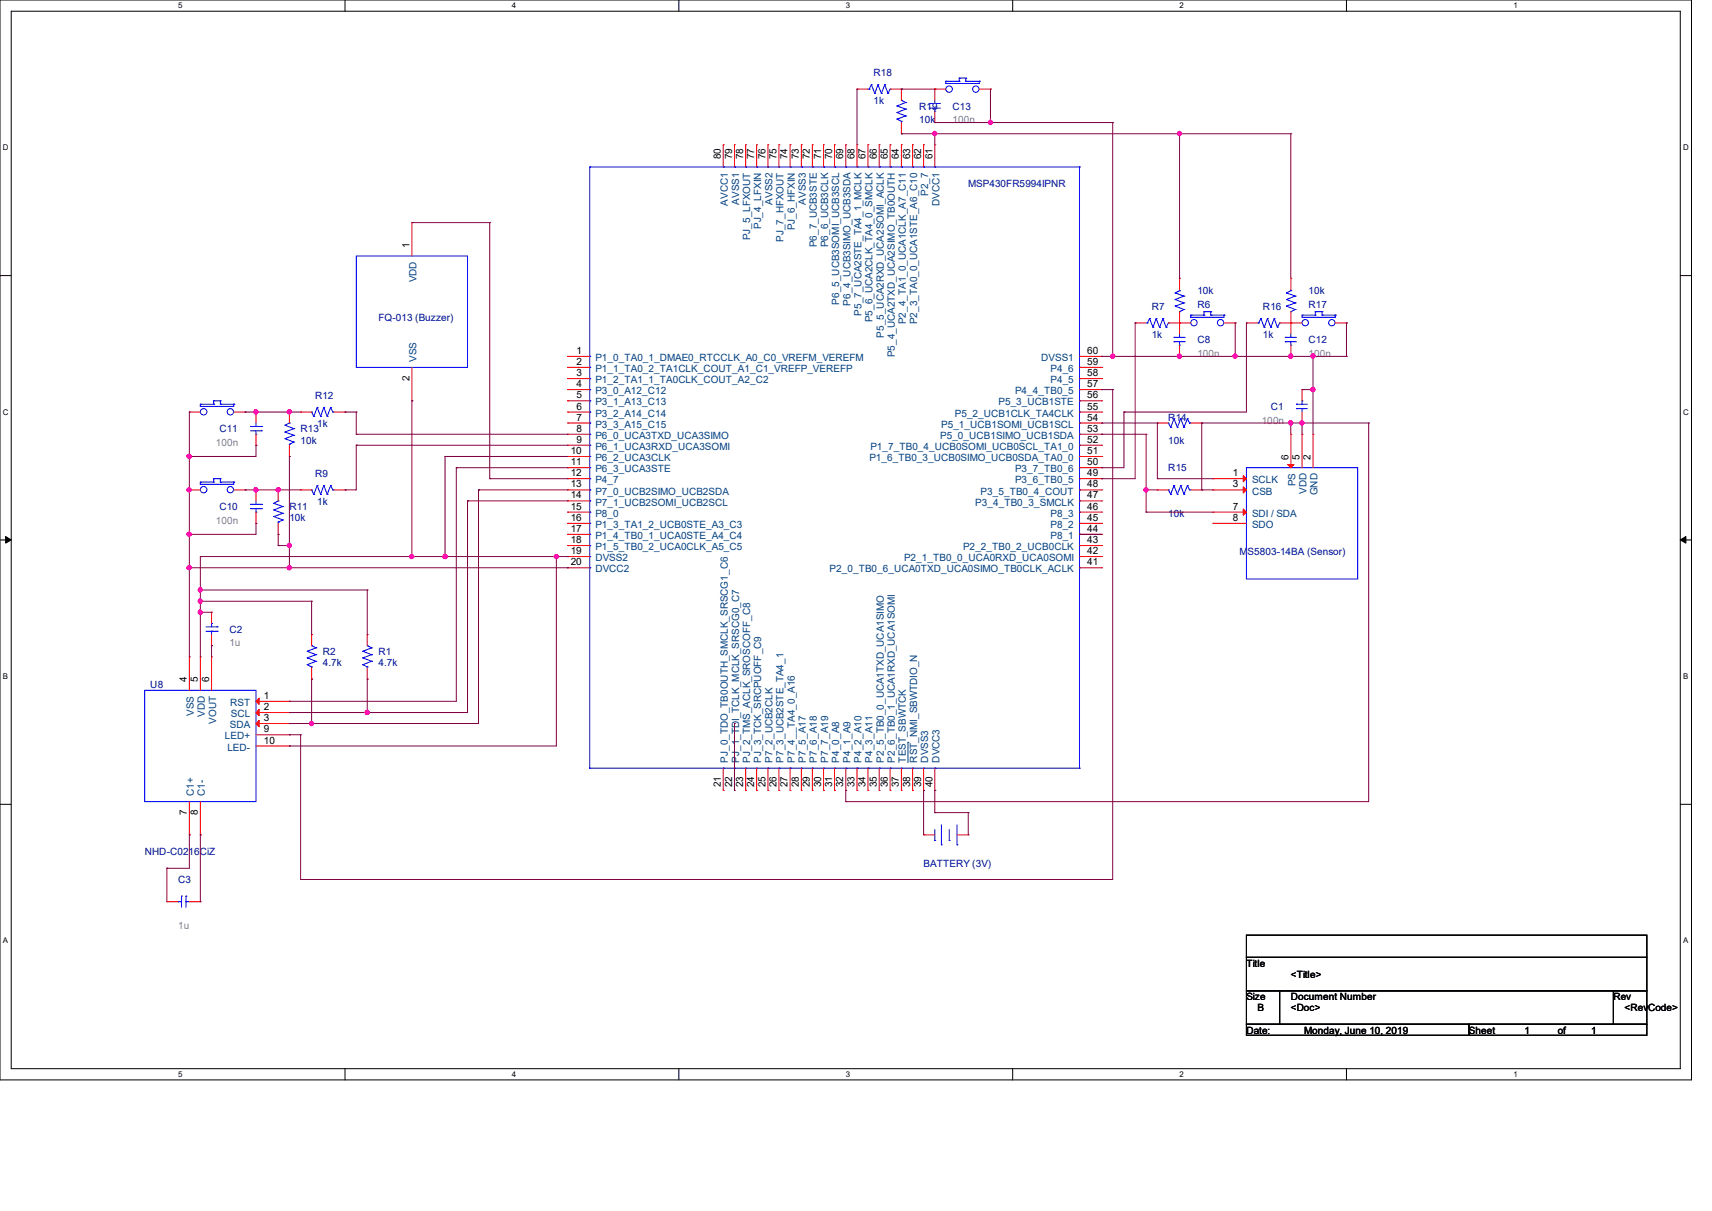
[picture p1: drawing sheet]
<svg xmlns="http://www.w3.org/2000/svg" width="297mm" height="210mm" viewBox="0 0 297 210" stroke-linecap="round" stroke-linejoin="round" font-family="sans-serif">
<path d="M0 0h293.5v187.3h-293.5zM1.9 1.9h289.6v183.4h-289.6z" fill="none" stroke="#000" stroke-width=".17"/>
<g fill="#fff">
<path d="M30.9 .2h.8v1.5h-.8z"/>
<path d="M30.9 185.5h.8v1.6h-.8z"/>
</g>
<path d="M59.9 0v1.9M59.9 185.3v2" fill="none" stroke="#000" stroke-width=".17"/>
<g fill="#fff">
<path d="M88.8 .2h.8v1.5h-.8z"/>
<path d="M88.8 185.5h.8v1.6h-.8z"/>
</g>
<path d="M117.8 0v1.9M117.8 185.3v2" fill="none" stroke="#000" stroke-width=".17"/>
<g fill="#fff">
<path d="M146.7 .2h.8v1.5h-.8z"/>
<path d="M146.7 185.5h.8v1.6h-.8z"/>
</g>
<path d="M175.7 0v1.9M175.7 185.3v2" fill="none" stroke="#000" stroke-width=".17"/>
<g fill="#fff">
<path d="M204.6 .2h.8v1.5h-.8z"/>
<path d="M204.6 185.5h.8v1.6h-.8z"/>
</g>
<path d="M233.6 0v1.9M233.6 185.3v2" fill="none" stroke="#000" stroke-width=".17"/>
<g fill="#fff">
<path d="M262.6 .2h.7v1.5h-.7z"/>
<path d="M262.6 185.5h.7v1.6h-.7z"/>
<path d="M.5 24.8h1v1.6h-1z"/>
<path d="M292 24.8h1v1.6h-1z"/>
<path d="M.5 70.7h1v1.5h-1z"/>
<path d="M292 70.7h1v1.5h-1z"/>
</g>
<path d="M0 47.8h1.9M291.5 47.8h2" fill="none" stroke="#000" stroke-width=".17"/>
<g fill="#fff">
<path d="M.5 116.5h.9v1.6h-.9z"/>
<path d="M292 116.5h.9v1.6h-.9z"/>
</g>
<path d="M0 93.6h1.9M291.5 93.6h2" fill="none" stroke="#000" stroke-width=".17"/>
<path d="M1 93l.9 .6-.9 .6zM291.5 93.6l1-.6v1.2z" fill="#000" stroke="#000" stroke-width=".17"/>
<g fill="#fff">
<path d="M.5 162.4h.9v1.5h-.9z"/>
<path d="M292 162.4h.9v1.5h-.9z"/>
</g>
<path d="M0 139.5h1.9M291.5 139.5h2M216.2 162.2h69.5v3.8h-69.5zM216.2 166h69.5v5.8h-69.5zM216.2 171.8h5.8v5.8h-5.8zM216.2 177.6h38.6v1.9h-38.6zM222 171.8h57.9v5.8h-57.9zM254.8 177.6h30.9v1.9h-30.9zM279.9 171.8h5.8v5.8h-5.8z" fill="none" stroke="#000" stroke-width=".17"/>
<g fill="none" stroke="#00f" stroke-width=".17">
<path d="M150.6 15.5h.2M150.8 15.5h.1M151.2 14.7h.1M151.2 14.7l-.4 .8M151.2 14.7l.6 1.5M151.8 16.2h.1M152.3 14.7h.1M152.3 14.7l-.5 1.5M152.3 14.7l.6 1.5M152.9 16.2h.1M153.5 14.7h.1M153.5 14.7l-.6 1.5"/>
<path d="M153.5 14.7l.6 1.5M154.1 16.2h.1M154.4 15.5h.1M154.4 15.5l-.3 .7M155.6 19.5h.1M155.6 18.4h.1M155.6 19.5l1.5 .6M155.6 18.4l1.5 .5M156.4 17.4h.1M156.4 17.4l.7 .4M157.1 18.9h.1M157.1 17.8h.1"/>
<path d="M157.1 18.9l-1.5 .6M157.1 17.8l-1.5 .6M161.2 17.9h.1M161.2 18.8h.1M161.2 17.9h2M161.2 18.8h2M162.2 19.3h.1M162.2 17.9h.1M162.2 17.4v.5M162.2 18.8v.5M164.1 14.5h.1M164.1 14.1h.1"/>
<path d="M164.1 14.1v.4M164.1 14.1h2.3M166.4 14.1h.1M166.4 13.5h.1M166.4 13.5v.6M166.4 13.5h1.2M167.6 13.5h.1M167.6 14.1h.1M167.6 14.1h2.3M167.6 13.5v.6M169.9 14.1h.1M169.9 14.1v.4h-5.8"/>
<path d="M102.3 29h.1M102.3 29h85M102.3 29v104.2M125.5 29h.1M127.4 29h.1M129.4 29h.1M131.3 29h.1M133.2 29h.1M135.1 29h.1M137.1 29h.1M139 29h.1M140.9 29h.1"/>
<path d="M142.9 29h.1M144.8 29h.1M146.7 29h.1M148.7 29h.1M150.6 29h.1M152.5 29h.1M154.4 29h.1M155.6 20.7h.1M155.6 20.7l.8 .3M156.4 29h.1M156.4 21h.1M156.4 21v.3"/>
<path d="M157.1 20.1h.1M157.1 20.1l-1.5 .6M158.3 29h.1M160.2 29h.1M162.2 29h.1M187.3 29h.1M187.3 29v104.2M61.8 44.4h19.3v19.3h-19.3zM198.8 56h.3M199.1 56h.1M199.4 55.2h.1M199.4 55.2l-.3 .8"/>
<path d="M199.4 55.2l.6 1.6M200 56.8h.1M200.6 55.2h.1M200.6 55.2l-.6 1.6M200.6 55.2l.6 1.6M201.2 56.8h.1M201.8 55.2h.1M201.8 55.2l-.6 1.6M201.8 55.2l.5 1.6M202.3 56.8h.1M202.7 56h.1M202.7 56l-.4 .8"/>
<path d="M203.7 58.5h.1M203.7 59.3h.1M203.7 58.5h1.9M203.7 59.3h1.9M203.9 50.8h.1M203.9 51.9h.1M203.9 53.1h.1M203.9 50.8l1.5 .6M203.9 51.9l1.5 .6M203.9 53.1l1.5 .6M204.6 54.1h.1M204.6 50.4h.1"/>
<path d="M204.6 59.9h.1M204.6 58.5h.1M204.6 50.4l-.7 .4M204.6 50.2v.2M204.6 57.9v.6M204.6 59.3v.6M205.4 51.4h.1M205.4 52.5h.1M205.4 53.7h.1M205.4 51.4l-1.5 .5M205.4 52.5l-1.5 .6M205.4 53.7l-.8 .4"/>
<path d="M206.6 55h.1M206.6 54.7h.1M206.6 54.7h2.3M206.6 54.7v.3M208.9 54.7h.1M208.9 54.1h.1M208.9 54.1h1.2M208.9 54.1v.6M210.1 54.1h.1M210.1 54.7h.1M210.1 54.7h2.2M210.1 54.1v.6"/>
<path d="M212.3 54.7h.1M212.3 54.7v.3h-5.7M218.1 56h.3M218.4 56h.1M218.7 55.2h.1M218.7 55.2l-.3 .8M218.7 55.2l.6 1.6M219.3 56.8h.1M219.9 55.2h.1M219.9 55.2l-.6 1.6M219.9 55.2l.6 1.6M220.5 56.8h.1"/>
<path d="M221.1 55.2h.1M221.1 55.2l-.6 1.6M221.1 55.2l.5 1.6M221.6 56.8h.1M222 56h.1M222 56l-.4 .8M223 58.5h.1M223 59.3h.1M223 58.5h1.9M223 59.3h1.9M223.2 50.8h.1M223.2 51.9h.1"/>
<path d="M223.2 53.1h.1M223.2 50.8l1.5 .6M223.2 51.9l1.5 .6M223.2 53.1l1.5 .6M223.9 59.9h.1M223.9 58.5h.1M223.9 54.1h.1M223.9 50.4h.1M223.9 50.2v.2M223.9 57.9v.6M223.9 59.3v.6M223.9 50.4l-.7 .4"/>
<path d="M224.7 51.4h.1M224.7 52.5h.1M224.7 53.7h.1M224.7 51.4l-1.5 .5M224.7 52.5l-1.5 .6M224.7 53.7l-.8 .4M225.9 55h.1M225.9 54.7h.1M225.9 54.7v.3M225.9 54.7h2.3M228.2 54.7h.1M228.2 54.1h.1"/>
<path d="M228.2 54.1v.6M228.2 54.1h1.2M229.4 54.1h.1M229.4 54.7h.1M229.4 54.7h2.2M229.4 54.1v.6M231.6 54.7h.1M231.6 54.7v.3h-5.7M34.8 70.5h.1M34.8 70.1h.1M34.8 70.1h2.3M34.8 70.1v.4"/>
<path d="M37.1 70.1h.1M37.1 69.5h.1M37.1 69.5v.6M37.1 69.5h1.1M38.2 69.5h.1M38.2 70.1h.1M38.2 70.1h2.4M38.2 69.5v.6M40.6 70.1h.1M40.6 70.1v.4h-5.8M43.4 74h2M43.4 74.7h2"/>
<path d="M44.4 75.3h.1M44.4 74h.1M44.4 73.4v.6M44.4 74.7v.6M45.4 74h.1M45.4 74.7h.1M49.4 76.1h.1M49.4 74.9h.1M49.4 73.7h.1M49.4 76.1l1.6 .6M49.4 74.9l1.6 .6M49.4 73.7l1.6 .6"/>
<path d="M50.2 73.4h.1M50.2 77h.1M50.2 73.4l-.8 .3M50.2 77v.2M51 76.7h.1M51 75.5h.1M51 74.3h.1M51 76.7l-.8 .3M51 75.5l-1.6 .6M51 74.3l-1.6 .6M54.1 71.5h.1M54.1 71.5l.3 .7"/>
<path d="M54.4 72.2h.1M55 70.7h.1M55 70.7l.6 1.5M55 70.7l-.6 1.5M55.6 72.2h.1M56.2 70.7h.1M56.2 70.7l.6 1.5M56.2 70.7l-.6 1.5M56.8 72.2h.1M57.4 70.7h.1M57.4 70.7l.3 .8M57.4 70.7l-.6 1.5"/>
<path d="M57.7 71.5h.1M57.7 71.5h.2M102.3 61.8h.1M102.3 63.7h.1M102.3 65.7h.1M102.3 67.6h.1M102.3 69.5h.1M102.3 71.5h.1M102.3 73.4h.1M102.3 75.3h.1M102.3 77.2h.1M102.3 79.2h.1"/>
<path d="M187.3 61.8h.1M187.3 63.7h.1M187.3 65.7h.1M187.3 67.6h.1M187.3 69.5h.1M187.3 71.5h.1M187.3 73.4h.1M187.3 75.3h.1M187.3 77.2h.1M187.3 79.2h.1M202.7 73.4h.1M202.7 73.4l.4 .7"/>
<path d="M203.1 74.1h.1M203.7 72.6h.1M203.7 72.6l.6 1.5M203.7 72.6l-.6 1.5M204.3 74.1h.1M204.9 72.6h.1M204.9 72.6l.5 1.5M204.9 72.6l-.6 1.5M205.4 74.1h.1M206 72.6h.1M206 72.6l.4 .8M206 72.6l-.6 1.5"/>
<path d="M206.4 73.4h.1M206.4 73.4h.2M224.9 70.9h.1M224.9 70.1h.1M224.9 70.9h1.9M224.9 70.1h1.9M225.9 69.5h.1M225.9 70.9h.1M225.9 69.5v.6M225.9 70.9v.6M34.8 84h.1M34.8 83.6h.1"/>
<path d="M34.8 83.6v.4M34.8 83.6h2.3M37.1 83.6h.1M37.1 83h.1M37.1 83v.6M37.1 83h1.1M38.2 83h.1M38.2 83.6h.1M38.2 83.6h2.4M38.2 83v.6M40.6 83.6h.1M40.6 83.6v.4h-5.8"/>
<path d="M43.4 87.5h2M43.4 88.2h2M44.4 88.8h.1M44.4 87.5h.1M44.4 86.9v.6M44.4 88.2v.6M45.4 87.5h.1M45.4 88.2h.1M47.5 89.6h.1M47.5 88.4h.1M47.5 87.3h.1M47.5 89.6l1.6 .6"/>
<path d="M47.5 88.4l1.6 .6M47.5 87.3l1.6 .5M48.3 86.9h.1M48.3 90.6h.1M48.3 86.9l-.8 .4M48.3 90.6v.2M49.1 90.2h.1M49.1 89h.1M49.1 87.8h.1M49.1 90.2l-.8 .4M49.1 89l-1.6 .6M49.1 87.8l-1.6 .6"/>
<path d="M54.1 85h.1M54.1 85l.3 .7M54.4 85.7h.1M55 84.2h.1M55 84.2l.6 1.5M55 84.2l-.6 1.5M55.6 85.7h.1M56.2 84.2h.1M56.2 84.2l.6 1.5M56.2 84.2l-.6 1.5M56.8 85.7h.1M57.4 84.2h.1"/>
<path d="M57.4 84.2l.3 .8M57.4 84.2l-.6 1.5M57.7 85h.1M57.7 85h.2M102.3 81.1h.1M102.3 83h.1M102.3 85h.1M102.3 86.9h.1M102.3 88.8h.1M102.3 90.8h.1M102.3 92.7h.1M102.3 94.6h.1"/>
<path d="M102.3 96.5h.1M102.3 98.5h.1M187.3 81.1h.1M187.3 83h.1M187.3 85h.1M187.3 86.9h.1M187.3 88.8h.1M187.3 90.8h.1M187.3 92.7h.1M187.3 94.6h.1M187.3 96.5h.1M187.3 98.5h.1"/>
<path d="M202.7 85h.1M202.7 85l.4 .7M203.1 85.7h.1M203.7 84.2h.1M203.7 84.2l.6 1.5M203.7 84.2l-.6 1.5M204.3 85.7h.1M204.9 84.2h.1M204.9 84.2l.5 1.5M204.9 84.2l-.6 1.5M205.4 85.7h.1M206 84.2h.1"/>
<path d="M206 84.2l.4 .8M206 84.2l-.6 1.5M206.4 85h.1M206.4 85h.2M216.2 81.1h19.3v19.3h-19.3zM25.1 119.7h19.3v19.3h-19.3zM35.7 109.5h2M35.7 108.7h2M36.7 108.1h.1M36.7 109.5h.1M36.7 108.1v.6M36.7 109.5v.6"/>
<path d="M37.7 109.5h.1M37.7 108.7h.1M53.3 115.3h.1M53.3 114.1h.1M53.3 112.9h.1M53.3 115.3l.8 .4M53.3 114.1l1.5 .6M53.3 112.9l1.5 .6M54.1 112h.1M54.1 115.7h.1M54.1 112l.7 .4M54.1 115.7v.1"/>
<path d="M54.8 114.7h.1M54.8 113.5h.1M54.8 112.4h.1M54.8 114.7l-1.5 .6M54.8 113.5l-1.5 .6M54.8 112.4l-1.5 .5M62.9 115.3h.1M62.9 114.1h.1M62.9 112.9h.1M62.9 115.3l.8 .4M62.9 114.1l1.6 .6M62.9 112.9l1.6 .6"/>
<path d="M63.7 112h.1M63.7 115.7h.1M63.7 112l.8 .4M63.7 115.7v.1M64.5 114.7h.1M64.5 113.5h.1M64.5 112.4h.1M64.5 114.7l-1.6 .6M64.5 113.5l-1.6 .6M64.5 112.4l-1.6 .5M102.3 133.2h.1M102.3 133.2h85"/>
<path d="M125.5 133.2h.1M127.4 133.2h.1M129.4 133.2h.1M131.3 133.2h.1M133.2 133.2h.1M135.1 133.2h.1M137.1 133.2h.1M139 133.2h.1M140.9 133.2h.1M142.9 133.2h.1M144.8 133.2h.1M146.7 133.2h.1"/>
<path d="M148.7 133.2h.1M150.6 133.2h.1M152.5 133.2h.1M154.4 133.2h.1M156.4 133.2h.1M158.3 133.2h.1M160.2 133.2h.1M162.2 133.2h.1M187.3 133.2h.1M30.9 156.4h.1M30.9 156.4h.6M31.5 155.4h.1"/>
<path d="M31.5 155.4v2M32.3 155.4h.1M32.3 156.4h.1M32.3 155.4v2M32.3 156.4h.6M162.2 145.8h.1M162.2 143.8v2M163.3 146.5h.1M163.3 143v3.5M164.7 145.8h.1M164.7 143.8v2M166 146.5h.1"/>
<path d="M166 143v3.5"/>
<circle cx="164.7" cy="15.5" r=".56"/>
<circle cx="169.3" cy="15.5" r=".55"/>
<circle cx="207.1" cy="56" r=".55"/>
<circle cx="211.8" cy="56" r=".55"/>
<circle cx="226.4" cy="56" r=".55"/>
<circle cx="231.1" cy="56" r=".55"/>
<circle cx="35.3" cy="71.4" r=".56"/>
<circle cx="40" cy="71.4" r=".55"/>
<circle cx="35.3" cy="84.9" r=".56"/>
<circle cx="40" cy="84.9" r=".55"/>
</g>
<g fill="none" stroke="#f00" stroke-width=".17">
<path d="M148.7 15.5h.1M148.7 15.5h1.9M154.4 15.5h2M156.4 15.5h.1M156.4 15.5v1.9M162.2 15.5h.1M162.2 15.5v1.9M162.2 19.3v2M162.2 15.5h1.9M169.9 15.5h1.9M171.8 15.5h.1M71.5 38.6h.1"/>
<path d="M71.5 38.6v5.8M125.5 25.1h.1M125.5 25.1v3.9M127.4 25.1h.1M127.4 25.1v3.9M129.4 25.1h.1M129.4 25.1v3.9M131.3 25.1h.1M131.3 25.1v3.9M133.2 25.1h.1M133.2 25.1v3.9M135.1 25.1h.1"/>
<path d="M135.1 25.1v3.9M137.1 25.1h.1M137.1 25.1v3.9M139 25.1h.1M139 25.1v3.9M140.9 25.1h.1M140.9 25.1v3.9M142.9 25.1h.1M142.9 25.1v3.9M144.8 25.1h.1M144.8 25.1v3.9M146.7 25.1h.1"/>
<path d="M146.7 25.1v3.9M148.7 25.1h.1M148.7 25.1v3.9M150.6 25.1h.1M150.6 25.1v3.9M152.5 25.1h.1M152.5 25.1v3.9M154.4 25.1h.1M154.4 25.1v3.9M156.4 25.1h.1M156.4 23.2h.1M156.4 21.3v1.9"/>
<path d="M156.4 25.1v3.9M158.3 25.1h.1M158.3 25.1v3.9M160.2 25.1h.1M160.2 25.1v3.9M162.2 25.1h.1M162.2 21.3h.1M162.2 25.1v3.9M196.9 56h.1M196.9 56h1.9M202.7 56h3.9M204.6 56h.1"/>
<path d="M204.6 48.3h.1M204.6 48.3v1.9M204.6 54.1v3.8M204.6 59.9v1.9M212.3 56h2M214.3 56h.1M216.2 56h.1M216.2 56h1.9M222 56h3.9M223.9 56h.1M223.9 48.3h.1M223.9 48.3v1.9"/>
<path d="M223.9 54.1v3.8M223.9 59.9v1.9M231.6 56h2M233.6 56h.1M32.9 71.5h.1M32.9 71.5h1.9M40.6 71.5h1.9M42.5 71.5h.1M44.4 71.5h.1M44.4 77.2h.1M44.4 71.5v1.9M44.4 75.3v1.9"/>
<path d="M50.2 71.5h.1M50.2 79.2h.1M50.2 71.5v1.9M50.2 77.2v2M52.2 71.5h.1M52.2 71.5h1.9M57.9 71.5h2M59.9 71.5h.1M71.5 69.5h.1M71.5 63.7v5.8M98.5 61.8h.1M98.5 63.7h.1"/>
<path d="M98.5 65.7h.1M98.5 67.6h.1M98.5 69.5h.1M98.5 71.5h.1M98.5 73.4h.1M98.5 75.3h.1M98.5 77.2h.1M98.5 79.2h.1M98.5 61.8h3.8M98.5 63.7h3.8M98.5 65.7h3.8M98.5 67.6h3.8"/>
<path d="M98.5 69.5h3.8M98.5 71.5h3.8M98.5 73.4h3.8M98.5 75.3h3.8M98.5 77.2h3.8M98.5 79.2h3.8M187.3 61.8h3.8M187.3 63.7h3.8M187.3 65.7h3.8M187.3 67.6h3.8M187.3 69.5h3.8M187.3 71.5h3.8"/>
<path d="M187.3 73.4h3.8M187.3 75.3h3.8M187.3 77.2h3.8M187.3 79.2h3.8M191.1 79.2h.1M191.1 77.2h.1M191.1 75.3h.1M191.1 73.4h.1M191.1 71.5h.1M191.1 69.5h.1M191.1 67.6h.1M191.1 65.7h.1"/>
<path d="M191.1 63.7h.1M191.1 61.8h.1M200.8 73.4h.1M200.8 73.4h1.9M204.6 61.8h.1M206.6 73.4h1.9M208.5 73.4h.1M223.9 61.8h.1M223.9 75.3h.1M223.9 75.3v5.8M225.9 73.4h.1M225.9 67.6h.1"/>
<path d="M225.9 75.3h.1M225.9 67.6v1.9M225.9 71.5v1.9M225.9 75.3v5.8M227.8 75.3h.1M227.8 75.3v5.8M32.9 85h.1M32.9 85h1.9M40.6 85h1.9M42.5 85h.1M44.4 85h.1M44.4 90.8h.1"/>
<path d="M44.4 85v1.9M44.4 88.8v2M48.3 85h.1M48.3 92.7h.1M48.3 85v1.9M48.3 90.8v1.9M52.2 85h.1M52.2 85h1.9M57.9 85h2M59.9 85h.1M98.5 81.1h.1M98.5 83h.1"/>
<path d="M98.5 85h.1M98.5 86.9h.1M98.5 88.8h.1M98.5 90.8h.1M98.5 92.7h.1M98.5 94.6h.1M98.5 96.5h.1M98.5 98.5h.1M98.5 81.1h3.8M98.5 83h3.8M98.5 85h3.8M98.5 86.9h3.8"/>
<path d="M98.5 88.8h3.8M98.5 90.8h3.8M98.5 92.7h3.8M98.5 94.6h3.8M98.5 96.5h3.8M98.5 98.5h3.8M187.3 81.1h3.8M187.3 83h3.8M187.3 85h3.8M187.3 86.9h3.8M187.3 88.8h3.8M187.3 90.8h3.8"/>
<path d="M187.3 92.7h3.8M187.3 94.6h3.8M187.3 96.5h3.8M187.3 98.5h3.8M191.1 98.5h.1M191.1 96.5h.1M191.1 94.6h.1M191.1 92.7h.1M191.1 90.8h.1M191.1 88.8h.1M191.1 86.9h.1M191.1 85h.1"/>
<path d="M191.1 83h.1M191.1 81.1h.1M200.8 85h.1M200.8 85h1.9M206.6 85h1.9M208.5 85h.1M210.4 83h.1M210.4 85h.1M210.4 88.8h.1M210.4 90.8h.1M210.4 83h5.8M210.4 85h5.8"/>
<path d="M210.4 88.8h5.8M210.4 90.8h5.8M32.9 113.9h.1M32.9 113.9v5.8M34.8 113.9h.1M34.8 113.9v5.8M36.7 112h.1M36.7 106.2h.1M36.7 113.9h.1M36.7 106.2v1.9M36.7 110.1v1.9M36.7 113.9v5.8"/>
<path d="M54.1 110.1h.1M54.1 117.8h.1M54.1 110.1v1.9M54.1 115.8v2M63.7 110.1h.1M63.7 117.8h.1M63.7 110.1v1.9M63.7 115.8v2M32.9 139v5.8M34.8 139v5.8M44.4 121.6h5.8M44.4 123.6h5.8"/>
<path d="M44.4 125.5h5.8M44.4 127.4h5.8M44.4 129.4h5.8M50.2 121.6h.1M50.2 123.6h.1M50.2 125.5h.1M50.2 127.4h.1M50.2 129.4h.1M125.5 137.1h.1M125.5 133.2v3.9M127.4 137.1h.1M127.4 133.2v3.9"/>
<path d="M129.4 137.1h.1M129.4 133.2v3.9M131.3 137.1h.1M131.3 133.2v3.9M133.2 137.1h.1M133.2 133.2v3.9M135.1 137.1h.1M135.1 133.2v3.9M137.1 137.1h.1M137.1 133.2v3.9M139 137.1h.1M139 133.2v3.9"/>
<path d="M140.9 137.1h.1M140.9 133.2v3.9M142.9 137.1h.1M142.9 133.2v3.9M144.8 137.1h.1M144.8 133.2v3.9M146.7 137.1h.1M146.7 133.2v3.9M148.7 137.1h.1M148.7 133.2v3.9M150.6 137.1h.1M150.6 133.2v3.9"/>
<path d="M152.5 137.1h.1M152.5 133.2v3.9M154.4 137.1h.1M154.4 133.2v3.9M156.4 137.1h.1M156.4 133.2v3.9M158.3 137.1h.1M158.3 133.2v3.9M160.2 137.1h.1M160.2 133.2v3.9M162.2 137.1h.1M162.2 133.2v3.9"/>
<path d="M29 156.4h.1M29 156.4h1.9M32.9 144.8h.1M32.9 156.4h1.9M34.8 156.4h.1M34.8 144.8h.1M160.2 144.8h.1M160.2 144.8h2M166 144.8h2M168 144.8h.1"/>
</g>
<path d="M157.5 128.7h.1M157.5 128.7v3.5" fill="none" stroke="#004080" stroke-width=".17"/>
<g fill="#f00" stroke="#f00" stroke-width=".17">
<path d="M44.4 121.6l.6-.5v1.1z"/>
<path d="M45 123v1.1l-.6-.5z"/>
<path d="M44.4 125.5l.6-.6v1.1z"/>
<path d="M215.7 82.5l.5 .5-.5 .6z"/>
<path d="M215.7 84.4l.5 .6-.5 .5z"/>
<path d="M215.7 88.3l.5 .5-.5 .6z"/>
<path d="M223.4 80.6h1.1l-.6 .5z"/>
</g>
<g fill="none" stroke="#800040" stroke-width=".17">
<path d="M148.7 15.5h.1M148.7 15.5v9.6M156.4 15.5h.1M156.4 15.5h5.8M171.8 15.5h.1M171.8 15.5v5.8M71.5 38.6h.1M71.5 38.6h13.5M85 38.6h.1M85 38.6v44.4M156.4 23.2h.1M156.4 23.2h67.5"/>
<path d="M162.2 23.2h.1M162.2 21.3h.1M162.2 23.2v1.9M162.2 21.3h30.8M171.8 21.3h.1M193 21.3h.1M193 21.3v40.5M204.6 23.2h.1M204.6 23.2v25.1M223.9 23.2h.1M223.9 23.2v25.1M196.9 56h.1"/>
<path d="M196.9 56v27h-5.8M214.3 56h.1M214.3 56v5.8M216.2 56h.1M216.2 56v15.5h-21.2M233.6 56h.1M233.6 56v5.8M32.9 79.2h.1M32.9 71.5h.1M32.9 71.5v42.4M42.5 71.5h.1M42.5 71.5h9.7"/>
<path d="M44.4 71.5h.1M44.4 77.2h.1M44.4 77.2v2h-11.5M50.2 71.5h.1M50.2 79.2h.1M50.2 79.2v19.3M59.9 71.5h.1M59.9 71.5h1.9M61.8 77.2h.1M61.8 71.5h.1M61.8 75.3h.1M61.8 77.2v7.8h-1.9"/>
<path d="M61.8 77.2h36.7M61.8 71.5v3.8M61.8 75.3h36.7M71.5 69.5h.1M71.5 69.5v27M77.2 79.2h.1M77.2 79.2v17.3M77.2 79.2h21.3M191.1 67.6h.1M191.1 73.4h.1M191.1 75.3h.1M191.1 61.8h.1"/>
<path d="M191.1 67.6h1.9M191.1 75.3h7.7M191.1 73.4h9.7M191.1 61.8h42.5M193 67.6h.1M193 61.8h.1M193 67.6v84.9h-140.8M195 71.5h.1M195 71.5v9.6h-3.9M198.8 75.3h.1M198.8 75.3v13.5M200.8 73.4h.1"/>
<path d="M200.8 73.4v9.6M204.6 61.8h.1M208.5 73.4h.1M208.5 73.4h28.9M208.5 73.4v11.6M214.3 61.8h.1M223.9 73.4h.1M223.9 61.8h.1M223.9 73.4v1.9M225.9 73.4h.1M225.9 67.6h.1M225.9 73.4v1.9"/>
<path d="M225.9 67.6h1.9M227.8 67.6h.1M227.8 61.8h.1M227.8 61.8v13.5M233.6 61.8h.1M237.4 73.4h.1M237.4 73.4v65.6h-90.7M32.9 92.7h.1M32.9 85h.1M32.9 98.5h.1M32.9 98.5h65.6M34.8 96.5h.1"/>
<path d="M34.8 96.5v17.4M34.8 96.5h63.7M42.5 85h.1M42.5 85h9.7M44.4 85h.1M44.4 90.8h.1M44.4 90.8v1.9h-11.5M48.3 85h.1M48.3 92.7h.1M48.3 94.6h.1M48.3 92.7v1.9M48.3 94.6h1.9"/>
<path d="M50.2 94.6h.1M59.9 85h.1M71.5 96.5h.1M79.2 81.1h.1M79.2 81.1v40.5h-29M79.2 81.1h19.3M81.1 86.9h.1M81.1 86.9v36.7h-30.9M81.1 86.9h17.4M83 85h.1M83 85v40.5h-32.8M83 85h15.5"/>
<path d="M85 83h.1M85 83h13.5M96.5 96.5h.1M96.5 96.5v32.9h-46.3M98.5 98.5h.1M98.5 96.5h.1M187.3 92.7h.1M187.3 92.7h3.8M191.1 83h.1M191.1 81.1h.1M198.8 85h.1M198.8 88.8h.1"/>
<path d="M198.8 85h2M198.8 88.8h11.6M200.8 83h.1M200.8 83h9.6M208.5 85h.1M208.5 85h1.9M34.8 106.2h.1M34.8 102.3h.1M34.8 104.3h.1M34.8 106.2h1.9M34.8 102.3h28.9M34.8 104.3h19.3"/>
<path d="M36.7 112h.1M36.7 112v1.9M54.1 117.8h.1M54.1 104.3h.1M54.1 104.3v5.8M54.1 117.8v7.7M63.7 117.8h.1M63.7 102.3h.1M63.7 102.3v7.8M63.7 117.8v5.8M50.2 123.6h.1M50.2 125.5h.1"/>
<path d="M50.2 121.6h.1M50.2 127.4h.1M50.2 129.4h.1M50.2 127.4h2M52.2 127.4h.1M52.2 127.4v25.1M54.1 125.5h.1M63.7 123.6h.1M127.4 125.5h.1M127.4 125.5v11.6M146.7 137.1h.1M146.7 139h.1"/>
<path d="M146.7 137.1v1.9M160.2 137.1h.1M160.2 137.1v7.7M162.2 137.1h.1M162.2 137.1v3.8M29 150.6h.1M29 150.6v5.8M32.9 144.8h.1M32.9 144.8v5.8h-3.9M34.8 144.8h.1M34.8 144.8v11.6M52.2 152.5h.1"/>
<path d="M162.2 140.9h.1M162.2 140.9h5.8M168 140.9h.1M168 140.9v3.9"/>
</g>
<g fill="#f0f" stroke="#f0f" stroke-width=".17">
<circle cx="225.9" cy="73.3" r=".37"/>
<circle cx="227.8" cy="67.6" r=".37"/>
<circle cx="34.7" cy="106.2" r=".37"/>
<circle cx="63.7" cy="123.5" r=".37"/>
<circle cx="34.7" cy="102.3" r=".37"/>
<circle cx="48.3" cy="84.9" r=".37"/>
<circle cx="44.4" cy="84.9" r=".37"/>
<circle cx="54" cy="125.5" r=".37"/>
<circle cx="34.7" cy="104.2" r=".37"/>
<circle cx="32.8" cy="98.4" r=".37"/>
<circle cx="32.8" cy="92.6" r=".37"/>
<circle cx="50.2" cy="71.4" r=".37"/>
<circle cx="44.4" cy="71.4" r=".37"/>
<circle cx="77.2" cy="96.5" r=".37"/>
<circle cx="32.8" cy="84.9" r=".37"/>
<circle cx="32.8" cy="79.1" r=".37"/>
<circle cx="50.2" cy="98.4" r=".37"/>
<circle cx="50.2" cy="94.6" r=".37"/>
<circle cx="223.9" cy="73.3" r=".37"/>
<circle cx="198.8" cy="84.9" r=".37"/>
<circle cx="71.4" cy="96.5" r=".37"/>
<circle cx="204.6" cy="61.8" r=".37"/>
<circle cx="223.9" cy="61.8" r=".37"/>
<circle cx="214.3" cy="61.8" r=".37"/>
<circle cx="227.8" cy="61.8" r=".37"/>
<circle cx="171.8" cy="21.2" r=".37"/>
<circle cx="193" cy="61.8" r=".37"/>
<circle cx="162.1" cy="23.2" r=".37"/>
<circle cx="204.6" cy="23.2" r=".37"/>
<circle cx="96.5" cy="96.5" r=".37"/>
</g>
<g font-size="1.7" fill="#000080">
<text x="151.6" y="13.2">R18</text>
<text x="151.6" y="18">1k</text>
<text x="159.5" y="19">R19</text>
<text x="159.5" y="21.3">10k</text>
<text x="165.3" y="19">C13</text>
<text x="168" y="32.5">MSP430FR5994IPNR</text>
<text x="199.8" y="53.8">R7</text>
<text x="207.7" y="53.3">R6</text>
<text x="207.7" y="51.1">10k</text>
<text x="219.1" y="53.8">R16</text>
<text x="227" y="53.3">R17</text>
<text x="227" y="51.1">10k</text>
<text x="65.7" y="55.7">FQ-013 (Buzzer)</text>
<text x="199.8" y="58.6">1k</text>
<text x="207.7" y="59.5">C8</text>
<text x="219.1" y="58.6">1k</text>
<text x="227" y="59.5">C12</text>
<text x="54.7" y="69.2">R12</text>
<text x="220.5" y="71.1">C1</text>
<text x="38.1" y="75">C11</text>
<text x="52.2" y="75">R13</text>
<text x="52.2" y="76.9">10k</text>
<text x="55" y="74">1k</text>
<text x="202.7" y="73.1">R14</text>
<text x="202.7" y="76.9">10k</text>
<text x="54.7" y="82.7">R9</text>
<text x="202.7" y="81.7">R15</text>
<text x="38.1" y="88.5">C10</text>
<text x="50.2" y="88.5">R11</text>
<text x="55" y="87.5">1k</text>
<text x="202.7" y="89.7">10k</text>
<text x="50.2" y="90.4">10k</text>
<text x="215" y="96.2">MS5803-14BA (Sensor)</text>
<text x="39.8" y="109.7">C2</text>
<text x="56" y="113.6">R2</text>
<text x="65.7" y="113.6">R1</text>
<text x="26.1" y="119.4">U8</text>
<text x="56" y="115.5">4.7k</text>
<text x="65.7" y="115.5">4.7k</text>
<text x="25.1" y="148.3">NHD-C0216CiZ</text>
<text x="30.9" y="153.2">C3</text>
<text x="160.2" y="150.3">BATTERY (3V)</text>
</g>
<g font-size="1.7" fill="#808080">
<text x="165.3" y="21.3">100n</text>
<text x="207.7" y="61.8">100n</text>
<text x="227" y="61.8">100n</text>
<text x="37.5" y="77.3">100n</text>
<text x="218.9" y="73.4">100n</text>
<text x="37.5" y="90.8">100n</text>
<text x="39.8" y="112.1">1u</text>
<text x="30.9" y="161.1">1u</text>
</g>
<g font-size="1.7">
<text x="125" y="27.6" transform="rotate(-90 125 27.6)">80</text>
<text x="127" y="27.6" transform="rotate(-90 127 27.6)">79</text>
<text x="128.9" y="27.6" transform="rotate(-90 128.9 27.6)">78</text>
<text x="130.8" y="27.6" transform="rotate(-90 130.8 27.6)">77</text>
<text x="132.8" y="27.6" transform="rotate(-90 132.8 27.6)">76</text>
<text x="134.7" y="27.6" transform="rotate(-90 134.7 27.6)">75</text>
<text x="136.6" y="27.6" transform="rotate(-90 136.6 27.6)">74</text>
<text x="138.6" y="27.6" transform="rotate(-90 138.6 27.6)">73</text>
<text x="140.5" y="27.6" transform="rotate(-90 140.5 27.6)">72</text>
<text x="142.4" y="27.6" transform="rotate(-90 142.4 27.6)">71</text>
<text x="144.4" y="27.6" transform="rotate(-90 144.4 27.6)">70</text>
<text x="146.3" y="27.6" transform="rotate(-90 146.3 27.6)">69</text>
<text x="148.2" y="27.6" transform="rotate(-90 148.2 27.6)">68</text>
<text x="150.2" y="27.6" transform="rotate(-90 150.2 27.6)">67</text>
<text x="152.1" y="27.6" transform="rotate(-90 152.1 27.6)">66</text>
<text x="154" y="27.6" transform="rotate(-90 154 27.6)">65</text>
<text x="156" y="27.6" transform="rotate(-90 156 27.6)">64</text>
<text x="157.9" y="27.6" transform="rotate(-90 157.9 27.6)">63</text>
<text x="159.8" y="27.6" transform="rotate(-90 159.8 27.6)">62</text>
<text x="161.8" y="27.6" transform="rotate(-90 161.8 27.6)">61</text>
<text x="71" y="43.1" transform="rotate(-90 71 43.1)">1</text>
<text x="100" y="61.4">1</text>
<text x="100" y="63.3">2</text>
<text x="100" y="65.2">3</text>
<text x="188.6" y="65.2">58</text>
<text x="188.6" y="63.3">59</text>
<text x="188.6" y="61.4">60</text>
<text x="71" y="66" transform="rotate(-90 71 66)">2</text>
<text x="100" y="67.1">4</text>
<text x="100" y="69.1">5</text>
<text x="100" y="71">6</text>
<text x="188.6" y="71">55</text>
<text x="188.6" y="69.1">56</text>
<text x="188.6" y="67.1">57</text>
<text x="100" y="72.9">7</text>
<text x="100" y="74.9">8</text>
<text x="100" y="76.8">9</text>
<text x="188.6" y="76.8">52</text>
<text x="188.6" y="74.9">53</text>
<text x="188.6" y="72.9">54</text>
<text x="99" y="78.7">10</text>
<text x="99" y="80.7">11</text>
<text x="99" y="82.6">12</text>
<text x="188.6" y="82.6">49</text>
<text x="188.6" y="80.7">50</text>
<text x="188.6" y="78.7">51</text>
<text x="213.9" y="82.6">1</text>
<text x="223.5" y="79.8" transform="rotate(-90 223.5 79.8)">6</text>
<text x="225.5" y="79.8" transform="rotate(-90 225.5 79.8)">5</text>
<text x="227.4" y="79.8" transform="rotate(-90 227.4 79.8)">2</text>
<text x="99" y="84.5">13</text>
<text x="99" y="86.4">14</text>
<text x="99" y="88.4">15</text>
<text x="188.6" y="88.4">46</text>
<text x="188.6" y="86.4">47</text>
<text x="188.6" y="84.5">48</text>
<text x="213.9" y="84.5">3</text>
<text x="213.9" y="88.4">7</text>
<text x="99" y="90.3">16</text>
<text x="99" y="92.2">17</text>
<text x="99" y="94.2">18</text>
<text x="188.6" y="94.2">43</text>
<text x="188.6" y="92.2">44</text>
<text x="188.6" y="90.3">45</text>
<text x="213.9" y="90.3">8</text>
<text x="99" y="96.1">19</text>
<text x="99" y="98">20</text>
<text x="188.6" y="98">41</text>
<text x="188.6" y="96.1">42</text>
<text x="32.4" y="118.4" transform="rotate(-90 32.4 118.4)">4</text>
<text x="34.3" y="118.4" transform="rotate(-90 34.3 118.4)">5</text>
<text x="36.3" y="118.4" transform="rotate(-90 36.3 118.4)">6</text>
<text x="45.8" y="121.2">1</text>
<text x="45.8" y="123.1">2</text>
<text x="45.8" y="125">3</text>
<text x="45.8" y="127">9</text>
<text x="45.8" y="128.9">10</text>
<text x="125" y="136.5" transform="rotate(-90 125 136.5)">21</text>
<text x="127" y="136.5" transform="rotate(-90 127 136.5)">22</text>
<text x="128.9" y="136.5" transform="rotate(-90 128.9 136.5)">23</text>
<text x="130.8" y="136.5" transform="rotate(-90 130.8 136.5)">24</text>
<text x="132.8" y="136.5" transform="rotate(-90 132.8 136.5)">25</text>
<text x="134.7" y="136.5" transform="rotate(-90 134.7 136.5)">26</text>
<text x="136.6" y="136.5" transform="rotate(-90 136.6 136.5)">27</text>
<text x="138.6" y="136.5" transform="rotate(-90 138.6 136.5)">28</text>
<text x="140.5" y="136.5" transform="rotate(-90 140.5 136.5)">29</text>
<text x="142.4" y="136.5" transform="rotate(-90 142.4 136.5)">30</text>
<text x="144.4" y="136.5" transform="rotate(-90 144.4 136.5)">31</text>
<text x="146.3" y="136.5" transform="rotate(-90 146.3 136.5)">32</text>
<text x="148.2" y="136.5" transform="rotate(-90 148.2 136.5)">33</text>
<text x="150.2" y="136.5" transform="rotate(-90 150.2 136.5)">34</text>
<text x="152.1" y="136.5" transform="rotate(-90 152.1 136.5)">35</text>
<text x="154" y="136.5" transform="rotate(-90 154 136.5)">36</text>
<text x="156" y="136.5" transform="rotate(-90 156 136.5)">37</text>
<text x="157.9" y="136.5" transform="rotate(-90 157.9 136.5)">38</text>
<text x="159.8" y="136.5" transform="rotate(-90 159.8 136.5)">39</text>
<text x="161.8" y="136.5" transform="rotate(-90 161.8 136.5)">40</text>
<text x="32.4" y="141.3" transform="rotate(-90 32.4 141.3)">7</text>
<text x="34.3" y="141.3" transform="rotate(-90 34.3 141.3)">8</text>
<text x="216.2" y="167.6">Title</text>
<text x="216.2" y="173.4">Size</text>
<text x="223.9" y="173.4">Document Number</text>
<text x="223.9" y="169.6">&lt;Title&gt;</text>
<text x="279.9" y="173.4">Rev</text>
<text x="216.2" y="179.2">Date:</text>
<text x="218.1" y="175.3">B</text>
<text x="223.9" y="175.3">&lt;Doc&gt;</text>
<text x="226.3" y="179.2">Monday, June 10, 2019</text>
<text x="254.8" y="179.2">Sheet</text>
<text x="264.5" y="179.2">1</text>
<text x="270.2" y="179.2">of</text>
<text x="276" y="179.2">1</text>
<text x="281.9" y="175.3">&lt;RevCode&gt;</text>
</g>
<g font-size="1.7" fill="#004080">
<text x="126.3" y="35.6" transform="rotate(-90 126.3 35.6)">AVCC1</text>
<text x="128.2" y="35.5" transform="rotate(-90 128.2 35.5)">AVSS1</text>
<text x="134" y="35.5" transform="rotate(-90 134 35.5)">AVSS2</text>
<text x="139.8" y="35.5" transform="rotate(-90 139.8 35.5)">AVSS3</text>
<text x="161" y="34" transform="rotate(-90 161 34)">P2_7</text>
<text x="163" y="35.7" transform="rotate(-90 163 35.7)">DVCC1</text>
<text x="130.2" y="41.7" transform="rotate(-90 130.2 41.7)">PJ_5_LFXOUT</text>
<text x="132.1" y="39.7" transform="rotate(-90 132.1 39.7)">PJ_4_LFXIN</text>
<text x="135.9" y="41.9" transform="rotate(-90 135.9 41.9)">PJ_7_HFXOUT</text>
<text x="137.9" y="40" transform="rotate(-90 137.9 40)">PJ_6_HFXIN</text>
<text x="141.7" y="42.9" transform="rotate(-90 141.7 42.9)">P6_7_UCB3STE</text>
<text x="143.7" y="42.9" transform="rotate(-90 143.7 42.9)">P6_6_UCB3CLK</text>
<text x="72.3" y="49" transform="rotate(-90 72.3 49)">VDD</text>
<text x="145.6" y="52.8" transform="rotate(-90 145.6 52.8)">P6_5_UCB3SOMI_UCB3SCL</text>
<text x="147.5" y="53" transform="rotate(-90 147.5 53)">P6_4_UCB3SIMO_UCB3SDA</text>
<text x="149.5" y="54.7" transform="rotate(-90 149.5 54.7)">P5_7_UCA2STE_TA4_1_MCLK</text>
<text x="151.4" y="55.9" transform="rotate(-90 151.4 55.9)">P5_6_UCA2CLK_TA4_0_SMCLK</text>
<text x="153.3" y="58.5" transform="rotate(-90 153.3 58.5)">P5_5_UCA2RXD_UCA2SOMI_ACLK</text>
<text x="157.2" y="56.2" transform="rotate(-90 157.2 56.2)">P2_4_TA1_0_UCA1CLK_A7_C11</text>
<text x="159.1" y="56.2" transform="rotate(-90 159.1 56.2)">P2_3_TA0_0_UCA1STE_A6_C10</text>
<text x="72.3" y="62.7" transform="rotate(-90 72.3 62.7)">VSS</text>
<text x="103.3" y="62.6">P1_0_TA0_1_DMAE0_RTCCLK_A0_C0_VREFM_VEREFM</text>
<text x="103.3" y="64.5">P1_1_TA0_2_TA1CLK_COUT_A1_C1_VREFP_VEREFP</text>
<text x="155.2" y="61.9" transform="rotate(-90 155.2 61.9)">P5_4_UCA2TXD_UCA2SIMO_TB0OUTH</text>
<text x="180.6" y="62.6">DVSS1</text>
<text x="182.2" y="64.5">P4_6</text>
<text x="103.3" y="66.5">P1_2_TA1_1_TA0CLK_COUT_A2_C2</text>
<text x="103.3" y="68.4">P3_0_A12_C12</text>
<text x="103.3" y="70.3">P3_1_A13_C13</text>
<text x="173.2" y="70.3">P5_3_UCB1STE</text>
<text x="176.1" y="68.4">P4_4_TB0_5</text>
<text x="182.2" y="66.5">P4_5</text>
<text x="103.3" y="72.3">P3_2_A14_C14</text>
<text x="103.3" y="74.2">P3_3_A15_C15</text>
<text x="103.3" y="76.1">P6_0_UCA3TXD_UCA3SIMO</text>
<text x="163.1" y="76.1">P5_0_UCB1SIMO_UCB1SDA</text>
<text x="163.3" y="74.2">P5_1_UCB1SOMI_UCB1SCL</text>
<text x="165.6" y="72.3">P5_2_UCB1CLK_TA4CLK</text>
<text x="103.3" y="78">P6_1_UCA3RXD_UCA3SOMI</text>
<text x="103.3" y="80">P6_2_UCA3CLK</text>
<text x="103.3" y="81.9">P6_3_UCA3STE</text>
<text x="103.3" y="83.8">P4_7</text>
<text x="150.8" y="80">P1_6_TB0_3_UCB0SIMO_UCB0SDA_TA0_0</text>
<text x="151" y="78">P1_7_TB0_4_UCB0SOMI_UCB0SCL_TA1_0</text>
<text x="176.1" y="83.8">P3_6_TB0_5</text>
<text x="176.1" y="81.9">P3_7_TB0_6</text>
<text x="217.2" y="83.8">SCLK</text>
<text x="103.3" y="85.8">P7_0_UCB2SIMO_UCB2SDA</text>
<text x="103.3" y="87.7">P7_1_UCB2SOMI_UCB2SCL</text>
<text x="103.3" y="89.6">P8_0</text>
<text x="169.2" y="87.7">P3_4_TB0_3_SMCLK</text>
<text x="170.1" y="85.8">P3_5_TB0_4_COUT</text>
<text x="182.2" y="89.6">P8_3</text>
<text x="217.2" y="85.8">CSB</text>
<text x="217.2" y="89.6">SDI / SDA</text>
<text x="224.7" y="84.4" transform="rotate(-90 224.7 84.4)">PS</text>
<text x="226.7" y="85.7" transform="rotate(-90 226.7 85.7)">VDD</text>
<text x="228.6" y="85.9" transform="rotate(-90 228.6 85.9)">GND</text>
<text x="103.3" y="91.6">P1_3_TA1_2_UCB0STE_A3_C3</text>
<text x="103.3" y="93.5">P1_4_TB0_1_UCA0STE_A4_C4</text>
<text x="103.3" y="95.4">P1_5_TB0_2_UCA0CLK_A5_C5</text>
<text x="167.1" y="95.4">P2_2_TB0_2_UCB0CLK</text>
<text x="182.2" y="93.5">P8_1</text>
<text x="182.2" y="91.6">P8_2</text>
<text x="217.2" y="91.6">SDO</text>
<text x="103.3" y="97.3">DVSS2</text>
<text x="103.3" y="99.3">DVCC2</text>
<text x="143.9" y="99.3">P2_0_TB0_6_UCA0TXD_UCA0SIMO_TB0CLK_ACLK</text>
<text x="156.8" y="97.3">P2_1_TB0_0_UCA0RXD_UCA0SOMI</text>
<text x="33.7" y="124.1" transform="rotate(-90 33.7 124.1)">VSS</text>
<text x="35.6" y="124.3" transform="rotate(-90 35.6 124.3)">VDD</text>
<text x="37.5" y="125.5" transform="rotate(-90 37.5 125.5)">VOUT</text>
<text x="39.9" y="122.4">RST</text>
<text x="40" y="124.4">SCL</text>
<text x="39" y="128.2">LED+</text>
<text x="39.5" y="130.2">LED-</text>
<text x="39.9" y="126.3">SDA</text>
<text x="126.3" y="132.2" transform="rotate(-90 126.3 132.2)">PJ_0_TDO_TB0OUTH_SMCLK_SRSCG1_C6</text>
<text x="128.2" y="132.2" transform="rotate(-90 128.2 132.2)">PJ_1_TDI_TCLK_MCLK_SRSCG0_C7</text>
<text x="130.2" y="132.2" transform="rotate(-90 130.2 132.2)">PJ_2_TMS_ACLK_SROSCOFF_C8</text>
<text x="132.1" y="132.2" transform="rotate(-90 132.1 132.2)">PJ_3_TCK_SRCPUOFF_C9</text>
<text x="134" y="132.2" transform="rotate(-90 134 132.2)">P7_2_UCB2CLK</text>
<text x="135.9" y="132.2" transform="rotate(-90 135.9 132.2)">P7_3_UCB2STE_TA4_1</text>
<text x="137.9" y="132.2" transform="rotate(-90 137.9 132.2)">P7_4__TA4_0_A16</text>
<text x="139.8" y="132.2" transform="rotate(-90 139.8 132.2)">P7_5_A17</text>
<text x="141.7" y="132.2" transform="rotate(-90 141.7 132.2)">P7_6_A18</text>
<text x="143.7" y="132.2" transform="rotate(-90 143.7 132.2)">P7_7_A19</text>
<text x="145.6" y="132.2" transform="rotate(-90 145.6 132.2)">P4_0_A8</text>
<text x="147.5" y="132.2" transform="rotate(-90 147.5 132.2)">P4_1_A9</text>
<text x="149.5" y="132.2" transform="rotate(-90 149.5 132.2)">P4_2_A10</text>
<text x="151.4" y="132.2" transform="rotate(-90 151.4 132.2)">P4_3_A11</text>
<text x="153.3" y="132.2" transform="rotate(-90 153.3 132.2)">P2_5_TB0_0_UCA1TXD_UCA1SIMO</text>
<text x="155.2" y="132.2" transform="rotate(-90 155.2 132.2)">P2_6_TB0_1_UCA1RXD_UCA1SOMI</text>
<text x="157.2" y="132.2" transform="rotate(-90 157.2 132.2)">TEST_SBWTCK</text>
<text x="159.1" y="132.2" transform="rotate(-90 159.1 132.2)">RST_NMI_SBWTDIO_N</text>
<text x="161" y="132.2" transform="rotate(-90 161 132.2)">DVSS3</text>
<text x="163" y="132.2" transform="rotate(-90 163 132.2)">DVCC3</text>
<text x="33.7" y="138" transform="rotate(-90 33.7 138)">C1+</text>
<text x="35.6" y="138" transform="rotate(-90 35.6 138)">C1-</text>
</g>
<g font-size="1.4">
<text x="30.9" y="1.4">5</text>
<text x="88.8" y="1.4">4</text>
<text x="146.7" y="1.4">3</text>
<text x="204.6" y="1.4">2</text>
<text x="262.6" y="1.4">1</text>
<text x=".5" y="26.1">D</text>
<text x="292" y="26.1">D</text>
<text x=".5" y="71.9">C</text>
<text x="292" y="71.9">C</text>
<text x=".5" y="117.8">B</text>
<text x="292" y="117.8">B</text>
<text x=".5" y="163.6">A</text>
<text x="292" y="163.6">A</text>
<text x="30.9" y="186.8">5</text>
<text x="88.8" y="186.8">4</text>
<text x="146.7" y="186.8">3</text>
<text x="204.6" y="186.8">2</text>
<text x="262.6" y="186.8">1</text>
</g>
</svg>
